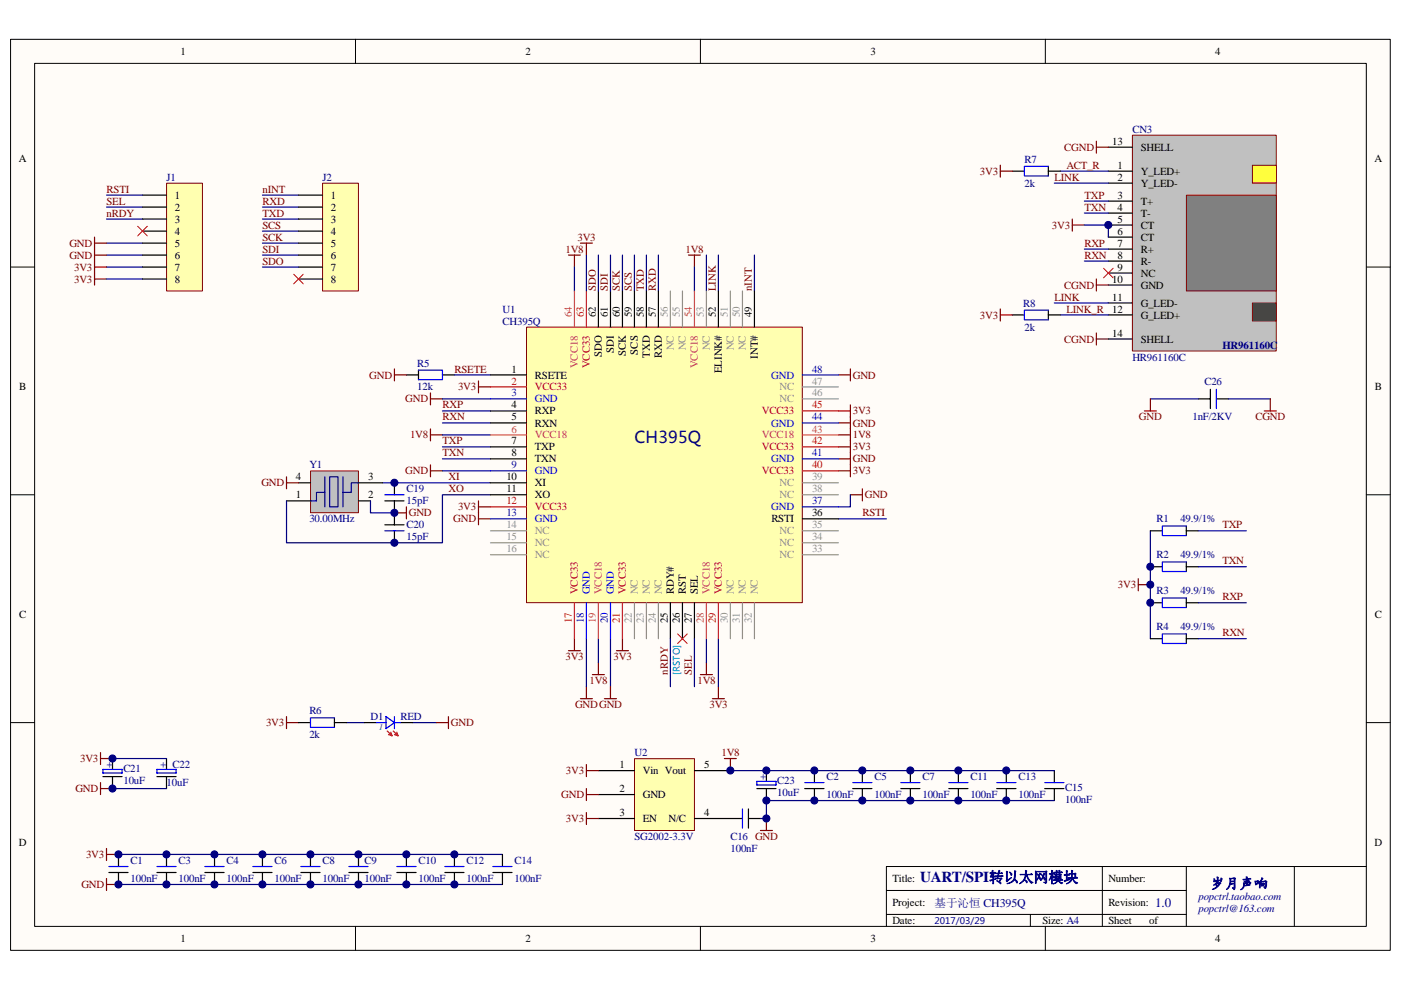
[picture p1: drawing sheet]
<svg xmlns="http://www.w3.org/2000/svg" width="297mm" height="210mm" viewBox="0 0 297 210" stroke-linecap="round" stroke-linejoin="round" font-family="sans-serif">
<path d="M2.3 8.4h292.5v193.2h-292.5z" fill="#fffcf8"/>
<path d="M2.2 8.3h292.6v193.3h-292.6z" fill="none" stroke="#000" stroke-width=".21"/>
<path d="M7.4 13.5h282.3v183h-282.3z" fill="#fffcf8"/>
<g fill="none" stroke="#000" stroke-width=".21">
<path d="M7.3 13.4h282.4v183.1h-282.4zM75.4 8.3v5.1M148.5 8.3v5.1M221.6 8.3v5.1M2.2 56.6h5.1M289.7 56.6h5.1M2.2 104.9h5.1M289.7 104.9h5.1M2.2 153.3h5.1M289.7 153.3h5.1M75.4 196.5v5.1M148.5 196.5v5.1"/>
<path d="M187.9 188.9h63.6M187.9 194h63.6M218.5 194v2.5M221.6 196.5v5.1M233.7 183.8v12.7M251.5 183.8v12.7M274.4 183.8h-86.5v12.7M289.7 183.8h-15.3v12.7"/>
</g>
<path d="M243.9 112.6v22.9" fill="none" stroke="#000080" stroke-width=".25"/>
<path d="M232.4 70.6v2.6M232.4 71.9h2.6M241.3 122.7v2.6M241.3 124h2.6M161.2 176.1h2.6M162.5 173.6v2.5" fill="none" stroke="#800000" stroke-width=".25"/>
<g fill="none" stroke="#000" stroke-width=".25">
<path d="M81.6 106.2h4.1M81.6 111.3h4.1M83.6 102.4v2.5M83.6 106.2v5.1M83.6 112.6v2.5M243.9 112.6h2.5M251.5 111.6v2M251.5 119.2v2M251.5 112.6h2.6M243.9 135.5h2.5M243.9 127.8h2.5M243.9 120.2h2.5"/>
<path d="M251.5 135.5h2.6M251.5 126.8v2.1M251.5 134.5v2M251.5 127.8h2.6M251.5 120.2h2.6M154.9 173.6h2.5M158.7 173.6h2.5M158.7 171.6v4"/>
</g>
<path d="M81.6 104.9h4.1M81.6 112.6h4.1M251.5 119.2h-5.1v2h5.1M251.5 111.6h-5.1v2h5.1M251.5 134.5h-5.1v2h5.1M251.5 126.8h-5.1v2.1h5.1M157.4 171.6v4" fill="none" stroke="#00f" stroke-width=".25"/>
<path d="M240.1 28.7h30.5v45.7h-30.5z" fill="#c0c0c0"/>
<path d="M240.1 28.7h30.5v45.7h-30.5z" fill="none" stroke="#800000" stroke-width=".21"/>
<g fill="none" stroke="#000" stroke-width=".25">
<path d="M235 36.3h5.1M235 38.8h5.1M235 31.2h5.1M235 42.7h5.1M235 45.2h5.1M235 47.7h5.1M235 50.3h5.1M235 52.8h5.1M235 55.4h5.1M235 57.9h5.1M235 60.5h5.1M235 64.3h5.1"/>
<path d="M235 66.8h5.1M235 71.9h5.1"/>
</g>
<path d="M251.6 41.4h19v20.3h-19z" fill="#808080"/>
<path d="M251.5 41.4h19.1v20.3h-19.1z" fill="none" stroke="#800000" stroke-width=".21"/>
<path d="M265.6 35.1h5v3.7h-5z" fill="#ff0"/>
<path d="M265.5 35.1h5.1v3.7h-5.1z" fill="none" stroke="#800000" stroke-width=".21"/>
<path d="M265.6 64.3h5v3.8h-5z" fill="#0f0"/>
<path d="M265.5 64.3h5.1v3.8h-5.1z" fill="none" stroke="#800000" stroke-width=".21"/>
<g fill="none" stroke="#800000" stroke-width=".25">
<path d="M212.1 35v2.6M212.1 36.3h2.5M232.4 30v2.5M232.4 31.2h2.6M20 50.3v5.1M20 57.9v2.6M20 59.2h2.6M20 51.6h2.6M20 54.1h2.6M120.5 54.1h2.6M121.8 54.1v2.5M123.1 51.6h2.5"/>
<path d="M124.3 51.6v2.5M146 54.1h2.5M147.2 54.1v2.5M227.3 46.5v2.5M227.3 47.7h2.6M232.4 59.2v2.5M177.8 79.5h2.5M180.3 78.3v2.5M212.1 65.5v2.6M212.1 66.8h2.5M232.4 60.5h2.6M91.3 83.3v2.6"/>
<path d="M91.3 91v2.5M91.3 98.6v2.5M91.3 99.9h2.5M91.3 84.6h2.5M91.3 92.2h2.5M101.4 80.8v2.5M101.4 82.1h2.6M177.8 87.2h2.5M177.8 89.7h2.5M177.8 97.3h2.5M177.8 99.9h2.5M177.8 94.8h2.5"/>
<path d="M177.8 92.2h2.5M180.3 85.9v15.2M242.6 87.2h2.6M243.9 84.6v2.6M268.1 87.2h2.5M269.3 84.6v2.6M101.4 106.2v5.1M101.4 110h2.6M101.4 107.5h2.6M180.3 104.9h2.5M182.8 103.7v2.5M120.5 138h2.6"/>
<path d="M121.8 135.5v2.5M130.7 138h2.5M132 135.5v2.5M21.3 159.6v2.6M60.7 152v2.5M60.7 153.3h2.6M92.5 153.3h2.6M95.1 152v2.5M123.1 148.2h2.5M124.3 145.6v2.6M125.6 143.1h2.5M126.9 140.5v2.6"/>
<path d="M128.1 148.2h2.6M129.4 145.6v2.6M148.5 143.1h2.5M149.8 140.5v2.6M151 148.2h2.6M152.3 145.6v2.6M21.3 166v2.5M21.3 160.9h2.6M21.3 167.3h2.6M22.6 180v2.5M22.6 186.3v2.6M22.6 187.6h2.5"/>
<path d="M22.6 181.2h2.5"/>
</g>
<path d="M234 56.9l2 2M236 56.9l-2 2" fill="none" stroke="#f00" stroke-width=".21"/>
<g fill="none" stroke="#000080" stroke-width=".25">
<path d="M223.5 38.8h11.5M224.8 36.3h10.2M22.6 56.6h7.6M22.6 54.1h7.6M22.6 51.6h7.6M22.6 59.2h7.6M55.6 54.1h7.7M55.6 51.6h7.7M121.8 56.6v5.1M132 54.1v7.6M134.5 54.1v7.6M137.1 54.1v7.6"/>
<path d="M139.6 54.1v7.6M147.2 56.6v5.1M229.9 47.7h5.1v2.6M229.9 42.7h5.1M229.9 45.2h5.1M229.9 52.8h5.1M229.9 55.4h5.1M96.3 79.5h7.7M223.5 64.3h11.5M224.8 66.8h10.2M93.8 84.6h10.2M93.8 87.2h10.2"/>
<path d="M93.8 89.7h10.2M93.8 94.8h10.2M93.8 97.3h10.2M93.8 92.2h10.2M93.8 99.9h10.2M243.9 84.6h10.2M260.4 84.6h8.9M81.1 102.4h22.9M177.8 110h10.1M180.3 104.9v2.6h-2.5M254.1 112.6h10.1M124.3 135.5v10.1"/>
<path d="M126.9 135.5v5M129.4 135.5v10.1M149.8 135.5v5M152.3 135.5v10.1M254.1 120.2h10.1M254.1 127.8h10.1M254.1 135.5h10.1M73.5 153.3h3.8M87.5 153.3h5M23.9 160.9h11.4M23.9 167.3h11.4M25.1 181.2h81.4"/>
<path d="M25.1 187.6h81.4"/>
</g>
<g fill="none" stroke="#000" stroke-width=".25">
<path d="M214.6 36.3h2.6M222.3 36.3h2.5M222.3 35.3v2M86.2 79.5h2.5M88.7 78.5v2M93.8 79.5h2.5M214.6 66.8h2.6M222.3 65.8v2M222.3 66.8h2.5M254.1 84.6h2.5M256.6 82.6v4.1M257.9 84.6h2.5"/>
<path d="M63.3 153.3h2.5M70.9 153.3h2.6M70.9 152.3v2M77.3 153.3h2.5M84.9 153.3h2.6M21.8 164.7h4.1M23.9 160.9v2.3M23.9 164.7v2.6M33.3 164.7h4M35.3 160.9v2.3M35.3 164.7v2.6M160.5 167.3h4"/>
<path d="M162.5 163.4v2.3M162.5 167.3v2.5M180.8 167.3h4.1M182.8 163.4v2.6M182.8 167.3v2.5M191 167.3h4M193 163.4v2.6M193 167.3v2.5M211.3 167.3h4.1M213.4 163.4v2.6M213.4 167.3v2.5M221.5 167.3h4.1"/>
<path d="M223.5 163.4v2.6M223.5 167.3v2.5M33.3 185.1h4M35.3 181.2v2.6M35.3 185.1v2.5M43.4 185.1h4.1M45.5 181.2v2.6M45.5 185.1v2.5M53.6 185.1h4.1M55.6 181.2v2.6M55.6 185.1v2.5M63.8 185.1h4.1"/>
<path d="M65.8 181.2v2.6M65.8 185.1v2.5M74 185.1h4M76 181.2v2.6M76 185.1v2.5M94.3 185.1h4.1M96.3 181.2v2.6M96.3 185.1v2.5"/>
</g>
<g fill="none" stroke="#00f" stroke-width=".25">
<path d="M222.3 35.3h-5.1v2h5.1M88.7 78.5h5.1v2h-5.1M222.3 65.8h-5.1v2h5.1M257.9 82.6v4.1M70.9 152.3h-5.1v2h5.1M79.8 153.3h2M81.8 152l1.8 1.3-1.8 1.2zM83.6 152v2.5M83.6 153.3h1.3M21.8 163.2h4.1v.8h-4.1zM33.3 163.2h4v.8h-4zM160.5 165.7h4v.8h-4z"/>
<path d="M180.8 166h4.1M191 166h4M211.3 166h4.1M221.5 166h4.1M33.3 183.8h4M43.4 183.8h4.1M53.6 183.8h4.1M63.8 183.8h4.1M74 183.8h4M94.3 183.8h4.1"/>
</g>
<path d="M82.1 155l1 1.1M82.9 155.3l.2 .8-.7-.3M83.4 155l1 1.1M84.1 155.3l.3 .8-.8-.3" fill="none" stroke="#f00" stroke-width=".25"/>
<path d="M134.6 160.9h12.6v15.2h-12.6z" fill="#ffffb0"/>
<path d="M134.5 160.9h12.7v15.2h-12.7z" fill="none" stroke="#800000" stroke-width=".21"/>
<path d="M126.9 163.4h7.6M126.9 168.5h7.6M126.9 173.6h7.6M147.2 163.4h7.7M147.2 173.6h7.7" fill="none" stroke="#000" stroke-width=".25"/>
<path d="M20 55.4v2.5M20 56.6h2.6M124.3 162.2v2.5M124.3 167.3v2.5M124.3 172.3v2.6M124.3 163.4h2.6M124.3 168.5h2.6M124.3 173.6h2.6M153.6 160.9h2.5M154.9 160.9v2.5" fill="none" stroke="#800000" stroke-width=".25"/>
<path d="M22.6 46.5h7.6M22.6 43.9h7.6M55.6 46.5h7.7M55.6 49h7.7M55.6 41.4h7.7M55.6 43.9h7.7M149.8 54.1v7.6M152.3 54.1v7.6M160 54.1v7.6" fill="none" stroke="#000080" stroke-width=".25"/>
<path d="M35.3 38.9h7.6v22.8h-7.6z" fill="#ffffb0"/>
<path d="M35.3 38.9h7.6v22.8h-7.6z" fill="none" stroke="#800000" stroke-width=".21"/>
<path d="M30.2 41.4h5.1M30.2 43.9h5.1M30.2 46.5h5.1M30.2 49h5.1M30.2 51.6h5.1M30.2 54.1h5.1M30.2 56.6h5.1M30.2 59.2h5.1" fill="none" stroke="#000" stroke-width=".25"/>
<path d="M68.4 38.9h7.6v22.8h-7.6z" fill="#ffffb0"/>
<path d="M68.4 38.9h7.6v22.8h-7.6z" fill="none" stroke="#800000" stroke-width=".21"/>
<path d="M63.3 41.4h5.1M63.3 43.9h5.1M63.3 46.5h5.1M63.3 49h5.1M63.3 51.6h5.1M63.3 54.1h5.1M63.3 56.6h5.1M63.3 59.2h5.1" fill="none" stroke="#000" stroke-width=".25"/>
<path d="M22.6 41.4h7.6M55.6 56.6h7.7" fill="none" stroke="#000080" stroke-width=".25"/>
<path d="M65.9 99.9h10.1v8.9h-10.1z" fill="#c0c0c0"/>
<path d="M65.8 99.9h10.2v8.9h-10.2z" fill="none" stroke="#800000" stroke-width=".21"/>
<g fill="none" stroke="#000" stroke-width=".25">
<path d="M60.7 106.2h5.1M63.3 102.4h2.5M76 106.2h2.5M76 102.4h5.1M170.6 167.3h4.1M172.7 163.4v2.6M172.7 167.3v2.5M201.2 167.3h4M203.2 163.4v2.6M203.2 167.3v2.5M23.1 185.1h4.1M25.1 181.2v2.6"/>
<path d="M25.1 185.1v2.5M84.1 185.1h4.1M86.2 181.2v2.6M86.2 185.1v2.5M104.5 185.1h4.1M106.5 181.2v2.6M106.5 185.1v2.5"/>
</g>
<path d="M68.9 104.4h-1.8v1.8h-1.3M68.9 101.1v6.4M69.9 101.1h1.8v6.4h-1.8zM72.7 101.1v6.4M76 102.4h-1.5v2h-1.8" fill="none" stroke="#0c0087" stroke-width=".25"/>
<path d="M78.5 106.2v2.6h5.1M104 104.9h-10.2v10.2h-33.1v-8.9M154.9 163.4h68.6M223.5 169.8h-61v3.8h-1.3" fill="none" stroke="#000080" stroke-width=".25"/>
<path d="M83.6 78.3v2.5M83.6 79.5h2.6M60.7 101.1v2.6M60.7 102.4h2.6M83.6 108.8h2.6M86.2 107.5v2.5" fill="none" stroke="#800000" stroke-width=".25"/>
<path d="M170.6 166h4.1M201.2 166h4M23.1 183.8h4.1M84.1 183.8h4.1M104.5 183.8h4.1" fill="none" stroke="#00f" stroke-width=".25"/>
<path d="M111.7 69.4h58.4v58.4h-58.4z" fill="#ffffb0"/>
<path d="M111.6 69.4h58.5v58.4h-58.5z" fill="none" stroke="#800000" stroke-width=".21"/>
<g fill="none" stroke="#000" stroke-width=".25">
<path d="M104 79.5h7.6M126.9 61.7v7.7M129.4 61.7v7.7M132 61.7v7.7M134.5 61.7v7.7M137.1 61.7v7.7M139.6 61.7v7.7M152.3 61.7v7.7M160 61.7v7.7M104 87.2h7.6M104 89.7h7.6M104 94.8h7.6"/>
<path d="M104 97.3h7.6M104 102.4h7.6M104 104.9h7.6M170.1 110h7.7M142.1 127.8v7.7M144.7 127.8v7.7M147.2 127.8v7.7"/>
</g>
<path d="M124.3 61.7v7.7M104 82.1h7.6M170.1 99.9h7.7M170.1 94.8h7.7M170.1 87.2h7.7M104 107.5h7.6M121.8 127.8v7.7M132 127.8v7.7M152.3 127.8v7.7" fill="none" stroke="#f00" stroke-width=".25"/>
<path d="M170.1 79.5h7.7M104 84.6h7.6M104 99.9h7.6M170.1 97.3h7.7M170.1 89.7h7.7M104 110h7.6M170.1 107.5h7.7M124.3 127.8v7.7M129.4 127.8v7.7" fill="none" stroke="#00f" stroke-width=".25"/>
<path d="M121.8 61.7v7.7M147.2 61.7v7.7M104 92.2h7.6M170.1 92.2h7.7M126.9 127.8v7.7M149.8 127.8v7.7" fill="none" stroke="#da2467" stroke-width=".25"/>
<g fill="none" stroke="#918e90" stroke-width=".25">
<path d="M142.1 61.7v7.7M144.7 61.7v7.7M149.8 61.7v7.7M154.9 61.7v7.7M157.4 61.7v7.7M170.1 84.6h7.7M170.1 82.1h7.7M104 112.6h7.6M104 115.1h7.6M104 117.7h7.6M170.1 112.6h7.7M170.1 115.1h7.7"/>
<path d="M170.1 117.7h7.7M170.1 104.9h7.7M170.1 102.4h7.7M134.5 127.8v7.7M137.1 127.8v7.7M139.6 127.8v7.7M154.9 127.8v7.7M157.4 127.8v7.7M160 127.8v7.7"/>
</g>
<path d="M124.3 54.1v7.6M126.9 54.1v7.6M129.4 54.1v7.6M142.1 135.5v10.1M147.2 135.5v10.1" fill="none" stroke="#000080" stroke-width=".25"/>
<path d="M29.2 48l2 2M31.2 48l-2 2M62.3 58.2l2 2M64.3 58.2l-2 2M143.7 134.5l2 2M145.7 134.5l-2 2" fill="none" stroke="#f00" stroke-width=".21"/>
<g fill="#000080" stroke="#000080" stroke-width=".21">
<circle cx="23.8" cy="167.2" r=".75"/>
<circle cx="23.8" cy="160.9" r=".75"/>
<circle cx="25.1" cy="187.6" r=".75"/>
<circle cx="25.1" cy="181.2" r=".75"/>
<circle cx="35.3" cy="187.6" r=".75"/>
<circle cx="35.3" cy="181.2" r=".75"/>
<circle cx="45.5" cy="187.6" r=".75"/>
<circle cx="45.5" cy="181.2" r=".75"/>
<circle cx="55.6" cy="187.6" r=".75"/>
<circle cx="55.6" cy="181.2" r=".75"/>
<circle cx="65.8" cy="187.6" r=".75"/>
<circle cx="65.8" cy="181.2" r=".75"/>
<circle cx="76" cy="187.6" r=".75"/>
<circle cx="76" cy="181.2" r=".75"/>
<circle cx="83.6" cy="115.1" r=".75"/>
<circle cx="83.6" cy="108.8" r=".75"/>
<circle cx="83.6" cy="102.4" r=".75"/>
<circle cx="86.2" cy="187.6" r=".75"/>
<circle cx="86.2" cy="181.2" r=".75"/>
<circle cx="96.3" cy="187.6" r=".75"/>
<circle cx="96.3" cy="181.2" r=".75"/>
<circle cx="154.8" cy="163.4" r=".75"/>
<circle cx="162.5" cy="173.6" r=".75"/>
<circle cx="162.5" cy="169.8" r=".75"/>
<circle cx="162.5" cy="163.4" r=".75"/>
<circle cx="172.6" cy="169.8" r=".75"/>
<circle cx="172.6" cy="163.4" r=".75"/>
<circle cx="182.8" cy="169.8" r=".75"/>
<circle cx="182.8" cy="163.4" r=".75"/>
<circle cx="193" cy="169.8" r=".75"/>
<circle cx="193" cy="163.4" r=".75"/>
<circle cx="203.2" cy="169.8" r=".75"/>
<circle cx="203.2" cy="163.4" r=".75"/>
<circle cx="213.3" cy="169.8" r=".75"/>
<circle cx="213.3" cy="163.4" r=".75"/>
<circle cx="235" cy="47.7" r=".75"/>
<circle cx="243.9" cy="127.8" r=".75"/>
<circle cx="243.9" cy="124" r=".75"/>
<circle cx="243.9" cy="120.2" r=".75"/>
</g>
<text font-size="3.5" fill="#0c0087" x="134.5" y="93.9">CH395Q</text>
<text font-size="3.2" fill="#000080" x="195.1" y="187.2">UART/SPI转以太网模块</text>
<text font-size="3.1" fill="#000080" x="256.6" y="188.4">岁月声响</text>
<text font-size="2.8" fill="#000080" x="244.9" y="192.3">1.0</text>
<text font-size="2.5" fill="#000080" x="198.1" y="192.3">基于沁恒 CH395Q</text>
<g font-size="2.3">
<text x="38.3" y="11.6">1</text>
<text x="111.4" y="11.6">2</text>
<text x="184.5" y="11.6">3</text>
<text x="257.7" y="11.6">4</text>
<text x="4" y="34.5">A</text>
<text x="235.8" y="30.7">13</text>
<text x="236.9" y="35.8">1</text>
<text x="241.9" y="32">SHELL</text>
<text x="291.4" y="34.5">A</text>
<text x="236.9" y="38.3">2</text>
<text x="241.9" y="37.1">Y_LED+</text>
<text x="241.9" y="39.6">Y_LED-</text>
<text x="37.1" y="42.1">1</text>
<text x="37.1" y="44.7">2</text>
<text x="37.1" y="47.2">3</text>
<text x="70.2" y="42.1">1</text>
<text x="70.2" y="44.7">2</text>
<text x="70.2" y="47.2">3</text>
<text x="236.9" y="42.1">3</text>
<text x="236.9" y="44.7">4</text>
<text x="236.9" y="47.2">5</text>
<text x="241.9" y="43.4">T+</text>
<text x="241.9" y="46">T-</text>
<text x="37.1" y="49.8">4</text>
<text x="37.1" y="52.3">5</text>
<text x="70.2" y="49.8">4</text>
<text x="70.2" y="52.3">5</text>
<text x="236.9" y="49.8">6</text>
<text x="236.9" y="52.3">7</text>
<text x="241.9" y="48.5">CT</text>
<text x="241.9" y="51">CT</text>
<text x="241.9" y="53.6">R+</text>
<text x="37.1" y="54.9">6</text>
<text x="37.1" y="57.4">7</text>
<text x="37.1" y="59.9">8</text>
<text x="70.2" y="54.9">6</text>
<text x="70.2" y="57.4">7</text>
<text x="70.2" y="59.9">8</text>
<text x="235.8" y="59.9">10</text>
<text x="236.9" y="54.9">8</text>
<text x="236.9" y="57.4">9</text>
<text x="241.9" y="56.1">R-</text>
<text x="241.9" y="58.7">NC</text>
<text x="235.8" y="63.8">11</text>
<text x="241.9" y="61.2">GND</text>
<text x="241.9" y="65">G_LED-</text>
<text x="126.3" y="67.3" transform="rotate(-90 126.3 67.3)">62</text>
<text x="128.9" y="67.3" transform="rotate(-90 128.9 67.3)">61</text>
<text x="131.4" y="67.3" transform="rotate(-90 131.4 67.3)">60</text>
<text x="134" y="67.3" transform="rotate(-90 134 67.3)">59</text>
<text x="136.5" y="67.3" transform="rotate(-90 136.5 67.3)">58</text>
<text x="139.1" y="67.3" transform="rotate(-90 139.1 67.3)">57</text>
<text x="151.8" y="67.3" transform="rotate(-90 151.8 67.3)">52</text>
<text x="159.4" y="67.3" transform="rotate(-90 159.4 67.3)">49</text>
<text x="235.8" y="66.3">12</text>
<text x="235.8" y="71.4">14</text>
<text x="241.9" y="67.6">G_LED+</text>
<text x="127.6" y="75.7" transform="rotate(-90 127.6 75.7)">SDO</text>
<text x="130.2" y="74.8" transform="rotate(-90 130.2 74.8)">SDI</text>
<text x="132.7" y="75.6" transform="rotate(-90 132.7 75.6)">SCK</text>
<text x="135.2" y="75.2" transform="rotate(-90 135.2 75.2)">SCS</text>
<text x="137.8" y="75.8" transform="rotate(-90 137.8 75.8)">TXD</text>
<text x="140.3" y="76" transform="rotate(-90 140.3 76)">RXD</text>
<text x="160.7" y="76.1" transform="rotate(-90 160.7 76.1)">INT#</text>
<text x="241.9" y="72.7">SHELL</text>
<text x="4" y="82.8">B</text>
<text x="108.5" y="79">1</text>
<text x="113.4" y="80.3">RSETE</text>
<text x="153.1" y="79.2" transform="rotate(-90 153.1 79.2)">ELINK#</text>
<text x="291.5" y="82.8">B</text>
<text x="108.5" y="86.6">4</text>
<text x="108.5" y="89.2">5</text>
<text x="113.4" y="87.9">RXP</text>
<text x="108.5" y="94.3">7</text>
<text x="113.4" y="90.5">RXN</text>
<text x="113.4" y="95.5">TXP</text>
<text x="62.7" y="101.9">4</text>
<text x="78" y="101.9">3</text>
<text x="107.4" y="101.9">10</text>
<text x="108.5" y="96.8">8</text>
<text x="113.4" y="98.1">TXN</text>
<text x="62.7" y="105.7">1</text>
<text x="78" y="105.7">2</text>
<text x="107.4" y="104.4">11</text>
<text x="113.4" y="103.2">XI</text>
<text x="113.4" y="105.7">XO</text>
<text x="163.6" y="110.8">RSTI</text>
<text x="172.2" y="109.5">36</text>
<text x="4" y="131.1">C</text>
<text x="142.9" y="126.1" transform="rotate(-90 142.9 126.1)">RDY#</text>
<text x="145.4" y="126.1" transform="rotate(-90 145.4 126.1)">RST</text>
<text x="148" y="126.1" transform="rotate(-90 148 126.1)">SEL</text>
<text x="291.5" y="131.1">C</text>
<text x="141.6" y="132.2" transform="rotate(-90 141.6 132.2)">25</text>
<text x="144.1" y="132.2" transform="rotate(-90 144.1 132.2)">26</text>
<text x="146.7" y="132.2" transform="rotate(-90 146.7 132.2)">27</text>
<text x="131.4" y="162.9">1</text>
<text x="136.3" y="164.2">Vin Vout</text>
<text x="149.3" y="162.9">5</text>
<text x="131.4" y="168">2</text>
<text x="131.4" y="173.1">3</text>
<text x="136.3" y="169.3">GND</text>
<text x="149.3" y="173.1">4</text>
<text x="4" y="179.4">D</text>
<text x="136.3" y="174.4">EN</text>
<text x="141.7" y="174.4">N/C</text>
<text x="291.4" y="179.4">D</text>
<text x="189.2" y="187.1">Title:</text>
<text x="235" y="187.1">Number:</text>
<text x="189.2" y="196">Date:</text>
<text x="189.2" y="192.2">Project:</text>
<text x="221" y="196">Size: A4</text>
<text x="235" y="192.2">Revision:</text>
<text x="235" y="196">Sheet</text>
<text x="243.6" y="196">of</text>
<text x="38.3" y="199.8">1</text>
<text x="111.4" y="199.8">2</text>
<text x="184.5" y="199.8">3</text>
<text x="257.7" y="199.8">4</text>
</g>
<g font-size="2.3" fill="#000080">
<text x="240.1" y="28.2">CN3</text>
<text x="217.2" y="34.5">R7</text>
<text x="35.3" y="38.3">J1</text>
<text x="68.4" y="38.3">J2</text>
<text x="217.2" y="39.6">2k</text>
<text x="216.9" y="65">R8</text>
<text x="106.5" y="66.3">U1</text>
<text x="106.5" y="68.8">CH395Q</text>
<text x="217.2" y="70.1">2k</text>
<text x="88.5" y="77.7">R5</text>
<text x="240.1" y="76.5">HR961160C</text>
<text x="259.2" y="74">HR961160C</text>
<text x="88.5" y="82.8">12k</text>
<text x="255.4" y="81.6">C26</text>
<text x="252.8" y="89.2">1nF/2KV</text>
<text x="65.6" y="99.4">Y1</text>
<text x="86.2" y="104.4">C19</text>
<text x="86.2" y="107">15pF</text>
<text x="65.6" y="110.8">30.00MHz</text>
<text x="86.2" y="112.1">C20</text>
<text x="245.2" y="110.8">R1</text>
<text x="250.3" y="110.8">49.9/1%</text>
<text x="86.2" y="114.6">15pF</text>
<text x="245.2" y="118.4">R2</text>
<text x="250.3" y="118.4">49.9/1%</text>
<text x="245.2" y="126">R3</text>
<text x="250.3" y="126">49.9/1%</text>
<text x="245.2" y="133.7">R4</text>
<text x="250.3" y="133.7">49.9/1%</text>
<text x="65.6" y="151.5">R6</text>
<text x="78.5" y="152.8">D1</text>
<text x="84.9" y="152.8">RED</text>
<text x="65.6" y="156.6">2k</text>
<text x="134.5" y="160.4">U2</text>
<text x="26.2" y="163.7">C21</text>
<text x="26.2" y="166.2">10uF</text>
<text x="35.3" y="166.8">10uF</text>
<text x="36.6" y="162.9">C22</text>
<text x="164.8" y="166.2">C23</text>
<text x="175.2" y="165.5">C2</text>
<text x="185.4" y="165.5">C5</text>
<text x="195.6" y="165.5">C7</text>
<text x="205.7" y="165.5">C11</text>
<text x="215.9" y="165.5">C13</text>
<text x="225.8" y="167.8">C15</text>
<text x="164.8" y="168.7">10uF</text>
<text x="175.2" y="169.3">100nF</text>
<text x="185.4" y="169.3">100nF</text>
<text x="195.6" y="169.3">100nF</text>
<text x="205.7" y="169.3">100nF</text>
<text x="215.9" y="169.3">100nF</text>
<text x="225.8" y="170.3">100nF</text>
<text x="134.5" y="178.2">SG2002-3.3V</text>
<text x="154.9" y="178.2">C16 GND</text>
<text x="27.7" y="183.3">C1</text>
<text x="37.9" y="183.3">C3</text>
<text x="48" y="183.3">C4</text>
<text x="58.2" y="183.3">C6</text>
<text x="68.4" y="183.3">C8</text>
<text x="77.3" y="183.3">C9</text>
<text x="88.7" y="183.3">C10</text>
<text x="98.9" y="183.3">C12</text>
<text x="109.1" y="183.3">C14</text>
<text x="154.9" y="180.7">100nF</text>
<text x="27.7" y="187.1">100nF</text>
<text x="37.9" y="187.1">100nF</text>
<text x="48" y="187.1">100nF</text>
<text x="58.2" y="187.1">100nF</text>
<text x="68.4" y="187.1">100nF</text>
<text x="77.3" y="187.1">100nF</text>
<text x="88.7" y="187.1">100nF</text>
<text x="98.9" y="187.1">100nF</text>
<text x="109.1" y="187.1">100nF</text>
<text x="254.1" y="190.9">popctrl.taobao.com</text>
<text x="254.1" y="193.4">popctrl@163.com</text>
</g>
<g font-size="2.3" fill="#800000">
<text x="225.6" y="32">CGND</text>
<text x="226.1" y="35.8">ACT_R</text>
<text x="22.6" y="40.9">RSTI</text>
<text x="55.7" y="40.9">nINT</text>
<text x="207.7" y="37.1">3V3</text>
<text x="223.6" y="38.3">LINK</text>
<text x="22.6" y="43.4">SEL</text>
<text x="22.6" y="46">nRDY</text>
<text x="55.7" y="46">TXD</text>
<text x="55.7" y="43.4">RXD</text>
<text x="229.9" y="42.1">TXP</text>
<text x="229.9" y="44.7">TXN</text>
<text x="14.7" y="52.3">GND</text>
<text x="55.7" y="51">SCK</text>
<text x="55.7" y="48.5">SCS</text>
<text x="55.7" y="53.6">SDI</text>
<text x="119.9" y="53.6">1V8</text>
<text x="122.4" y="51">3V3</text>
<text x="145.3" y="53.6">1V8</text>
<text x="223" y="48.5">3V3</text>
<text x="229.9" y="52.3">RXP</text>
<text x="14.7" y="54.9">GND</text>
<text x="15.7" y="59.9">3V3</text>
<text x="15.7" y="57.4">3V3</text>
<text x="55.7" y="56.1">SDO</text>
<text x="229.9" y="54.9">RXN</text>
<text x="126.3" y="61.7" transform="rotate(-90 126.3 61.7)">SDO</text>
<text x="128.9" y="61.7" transform="rotate(-90 128.9 61.7)">SDI</text>
<text x="131.4" y="61.7" transform="rotate(-90 131.4 61.7)">SCK</text>
<text x="134" y="61.7" transform="rotate(-90 134 61.7)">SCS</text>
<text x="136.5" y="61.7" transform="rotate(-90 136.5 61.7)">TXD</text>
<text x="139.1" y="61.7" transform="rotate(-90 139.1 61.7)">RXD</text>
<text x="151.8" y="61.7" transform="rotate(-90 151.8 61.7)">LINK</text>
<text x="159.4" y="61.7" transform="rotate(-90 159.4 61.7)">nINT</text>
<text x="223.6" y="63.8">LINK</text>
<text x="225.6" y="61.2">CGND</text>
<text x="207.7" y="67.6">3V3</text>
<text x="226.1" y="66.3">LINK_R</text>
<text x="225.6" y="72.7">CGND</text>
<text x="78.3" y="80.3">GND</text>
<text x="96.4" y="79">RSETE</text>
<text x="97.1" y="82.8">3V3</text>
<text x="180.8" y="80.3">GND</text>
<text x="85.9" y="85.4">GND</text>
<text x="93.8" y="86.6">RXP</text>
<text x="93.8" y="89.2">RXN</text>
<text x="180.8" y="87.9">3V3</text>
<text x="241.5" y="89.1">GND</text>
<text x="266.2" y="89.1">CGND</text>
<text x="86.9" y="93">1V8</text>
<text x="93.8" y="94.3">TXP</text>
<text x="180.8" y="90.5">GND</text>
<text x="180.8" y="95.5">3V3</text>
<text x="180.8" y="93">1V8</text>
<text x="85.9" y="100.6">GND</text>
<text x="93.8" y="96.8">TXN</text>
<text x="95.1" y="101.9">XI</text>
<text x="180.8" y="98.1">GND</text>
<text x="180.8" y="100.6">3V3</text>
<text x="55.4" y="103.2">GND</text>
<text x="95.1" y="104.4">XO</text>
<text x="183.4" y="105.7">GND</text>
<text x="86.7" y="109.5">GND</text>
<text x="96.1" y="110.8">GND</text>
<text x="97.1" y="108.2">3V3</text>
<text x="182.9" y="109.5">RSTI</text>
<text x="259.2" y="112.1">TXP</text>
<text x="259.2" y="119.7">TXN</text>
<text x="237" y="124.8">3V3</text>
<text x="259.2" y="127.3">RXP</text>
<text x="259.2" y="135">RXN</text>
<text x="119.9" y="140">3V3</text>
<text x="130.1" y="140">3V3</text>
<text x="141.6" y="143.1" transform="rotate(-90 141.6 143.1)">nRDY</text>
<text x="146.7" y="143.1" transform="rotate(-90 146.7 143.1)">SEL</text>
<text x="125" y="145.1">1V8</text>
<text x="147.9" y="145.1">1V8</text>
<text x="56.4" y="154">3V3</text>
<text x="95.6" y="154">GND</text>
<text x="121.9" y="150.2">GNDGND</text>
<text x="150.4" y="150.2">3V3</text>
<text x="17" y="161.6">3V3</text>
<text x="153" y="160.4">1V8</text>
<text x="120" y="164.2">3V3</text>
<text x="16" y="168">GND</text>
<text x="119" y="169.3">GND</text>
<text x="120" y="174.4">3V3</text>
<text x="18.2" y="182">3V3</text>
<text x="17.2" y="188.4">GND</text>
</g>
<g font-size="2.3" fill="#da2467">
<text x="121.2" y="67.3" transform="rotate(-90 121.2 67.3)">64</text>
<text x="146.7" y="67.3" transform="rotate(-90 146.7 67.3)">54</text>
<text x="122.5" y="78.1" transform="rotate(-90 122.5 78.1)">VCC18</text>
<text x="148" y="78.1" transform="rotate(-90 148 78.1)">VCC18</text>
<text x="108.5" y="91.7">6</text>
<text x="113.4" y="93">VCC18</text>
<text x="161.5" y="93">VCC18</text>
<text x="172.2" y="91.7">43</text>
<text x="127.6" y="126.1" transform="rotate(-90 127.6 126.1)">VCC18</text>
<text x="150.5" y="126.1" transform="rotate(-90 150.5 126.1)">VCC18</text>
<text x="126.3" y="132.2" transform="rotate(-90 126.3 132.2)">19</text>
<text x="149.2" y="132.2" transform="rotate(-90 149.2 132.2)">28</text>
</g>
<g font-size="2.3" fill="#f00">
<text x="123.8" y="67.3" transform="rotate(-90 123.8 67.3)">63</text>
<text x="108.5" y="81.6">2</text>
<text x="113.4" y="82.8">VCC33</text>
<text x="125.1" y="78.1" transform="rotate(-90 125.1 78.1)">VCC33</text>
<text x="161.5" y="87.9">VCC33</text>
<text x="172.2" y="86.6">45</text>
<text x="161.5" y="95.5">VCC33</text>
<text x="172.2" y="94.3">42</text>
<text x="161.5" y="100.6">VCC33</text>
<text x="172.2" y="99.4">40</text>
<text x="107.4" y="107">12</text>
<text x="113.4" y="108.2">VCC33</text>
<text x="122.5" y="126.1" transform="rotate(-90 122.5 126.1)">VCC33</text>
<text x="132.7" y="126.1" transform="rotate(-90 132.7 126.1)">VCC33</text>
<text x="153.1" y="126.1" transform="rotate(-90 153.1 126.1)">VCC33</text>
<text x="121.2" y="132.2" transform="rotate(-90 121.2 132.2)">17</text>
<text x="131.4" y="132.2" transform="rotate(-90 131.4 132.2)">21</text>
<text x="151.8" y="132.2" transform="rotate(-90 151.8 132.2)">29</text>
</g>
<g font-size="2.3" fill="#918e90">
<text x="141.6" y="67.3" transform="rotate(-90 141.6 67.3)">56</text>
<text x="144.1" y="67.3" transform="rotate(-90 144.1 67.3)">55</text>
<text x="149.2" y="67.3" transform="rotate(-90 149.2 67.3)">53</text>
<text x="154.3" y="67.3" transform="rotate(-90 154.3 67.3)">51</text>
<text x="156.9" y="67.3" transform="rotate(-90 156.9 67.3)">50</text>
<text x="142.9" y="74.3" transform="rotate(-90 142.9 74.3)">NC</text>
<text x="145.4" y="74.3" transform="rotate(-90 145.4 74.3)">NC</text>
<text x="150.5" y="74.3" transform="rotate(-90 150.5 74.3)">NC</text>
<text x="155.6" y="74.3" transform="rotate(-90 155.6 74.3)">NC</text>
<text x="158.1" y="74.3" transform="rotate(-90 158.1 74.3)">NC</text>
<text x="165.3" y="82.8">NC</text>
<text x="172.2" y="81.6">47</text>
<text x="165.3" y="85.4">NC</text>
<text x="172.2" y="84.1">46</text>
<text x="172.2" y="101.9">39</text>
<text x="165.3" y="105.7">NC</text>
<text x="165.3" y="103.2">NC</text>
<text x="172.2" y="104.4">38</text>
<text x="107.4" y="112.1">14</text>
<text x="113.4" y="113.3">NC</text>
<text x="165.3" y="113.3">NC</text>
<text x="172.2" y="112.1">35</text>
<text x="107.4" y="114.6">15</text>
<text x="107.4" y="117.2">16</text>
<text x="113.4" y="115.9">NC</text>
<text x="113.4" y="118.4">NC</text>
<text x="165.3" y="118.4">NC</text>
<text x="165.3" y="115.9">NC</text>
<text x="172.2" y="117.2">33</text>
<text x="172.2" y="114.6">34</text>
<text x="135.2" y="126.1" transform="rotate(-90 135.2 126.1)">NC</text>
<text x="137.8" y="126.1" transform="rotate(-90 137.8 126.1)">NC</text>
<text x="140.3" y="126.1" transform="rotate(-90 140.3 126.1)">NC</text>
<text x="155.6" y="126.1" transform="rotate(-90 155.6 126.1)">NC</text>
<text x="158.1" y="126.1" transform="rotate(-90 158.1 126.1)">NC</text>
<text x="160.7" y="126.1" transform="rotate(-90 160.7 126.1)">NC</text>
<text x="134" y="132.2" transform="rotate(-90 134 132.2)">22</text>
<text x="136.5" y="132.2" transform="rotate(-90 136.5 132.2)">23</text>
<text x="139.1" y="132.2" transform="rotate(-90 139.1 132.2)">24</text>
<text x="154.3" y="132.2" transform="rotate(-90 154.3 132.2)">30</text>
<text x="156.9" y="132.2" transform="rotate(-90 156.9 132.2)">31</text>
<text x="159.4" y="132.2" transform="rotate(-90 159.4 132.2)">32</text>
</g>
<g font-size="2.3" fill="#00f">
<text x="163.5" y="80.3">GND</text>
<text x="172.2" y="79">48</text>
<text x="108.5" y="84.1">3</text>
<text x="113.4" y="85.4">GND</text>
<text x="172.2" y="89.2">44</text>
<text x="163.5" y="90.5">GND</text>
<text x="108.5" y="99.4">9</text>
<text x="113.4" y="100.6">GND</text>
<text x="163.5" y="98.1">GND</text>
<text x="172.2" y="96.8">41</text>
<text x="172.2" y="107">37</text>
<text x="107.4" y="109.5">13</text>
<text x="113.4" y="110.8">GND</text>
<text x="163.5" y="108.2">GND</text>
<text x="125.1" y="126.1" transform="rotate(-90 125.1 126.1)">GND</text>
<text x="130.2" y="126.1" transform="rotate(-90 130.2 126.1)">GND</text>
<text x="123.8" y="132.2" transform="rotate(-90 123.8 132.2)">18</text>
<text x="128.9" y="132.2" transform="rotate(-90 128.9 132.2)">20</text>
<text x="23.8" y="162.9" transform="rotate(-90 23.8 162.9)">+</text>
<text x="35.3" y="162.9" transform="rotate(-90 35.3 162.9)">+</text>
<text x="162.5" y="165.5" transform="rotate(-90 162.5 165.5)">+</text>
</g>
<text font-size="1.9" fill="#009cca" x="144.1" y="143.1" transform="rotate(-90 144.1 143.1)">[RSTO]</text>
<text font-size="1.9" fill="#0c0087" x="198.1" y="196">2017/03/29</text>
<text font-size="1.8" fill="#008080" x="80.3" y="154.9">1</text>
</svg>
